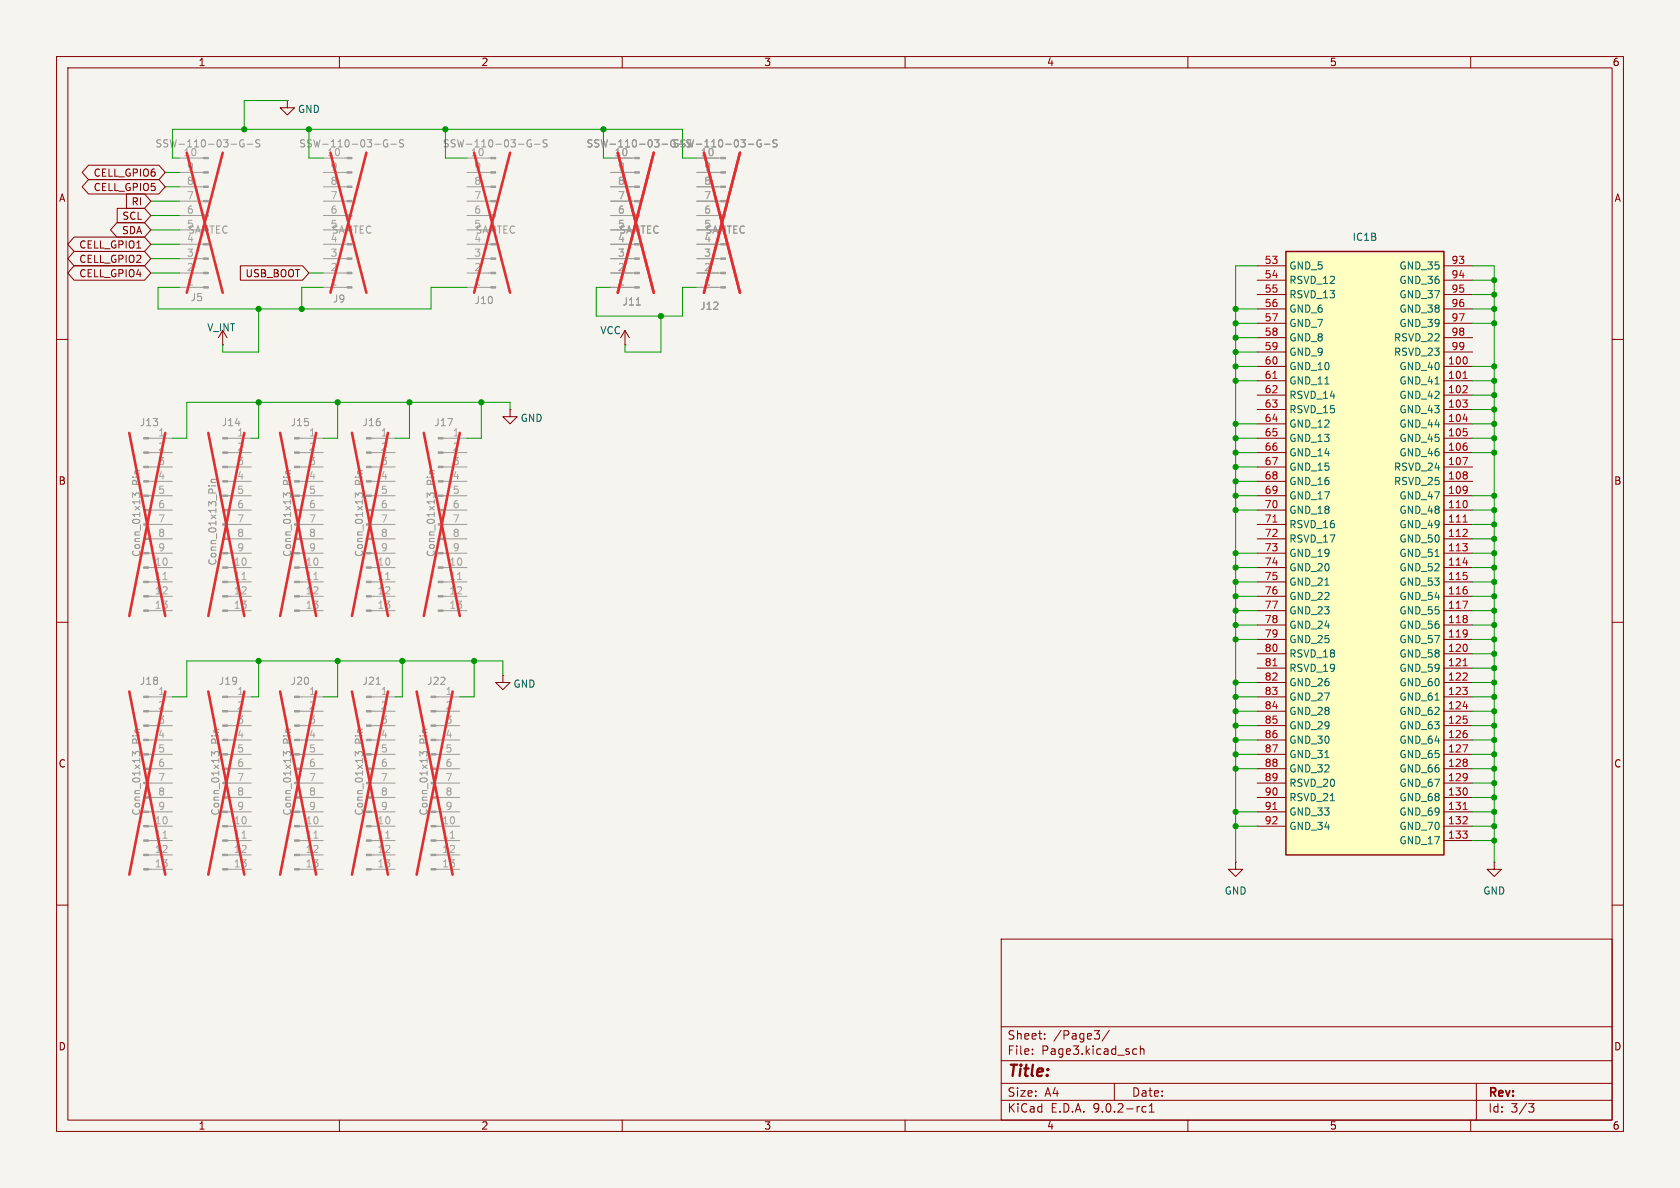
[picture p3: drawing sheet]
<svg xmlns="http://www.w3.org/2000/svg" width="297mm" height="210mm" viewBox="0 0 297 210" stroke-linecap="round" stroke-linejoin="round" font-family="sans-serif">
<path d="M0 0h297v210h-297z" fill="#f5f4ef" stroke="#f5f4ef" stroke-width=".18"/>
<g fill="none" stroke="#840000" stroke-width=".18">
<path d="M10 10h277v190h-277zM12 12h273v186h-273zM50.8 17.8v1.3h1.3l-1.3 1.2-1.3-1.2h1.3M50.8 17.8h.1M60 10v2M110 10v2M160 10v2M210 10v2M260 10v2M39.4 58.4l.7 1.3M39.4 58.4l-.8 1.3M39.4 58.4v2.6"/>
<path d="M110.5 58.4l-.8 1.3M110.5 58.4l.8 1.3M110.5 58.4v2.6M10 60h2M39.4 61h.1M90.2 72.4v1.3h1.2l-1.2 1.2-1.3-1.2h1.3M90.2 72.4h.1M110.5 61h.1M285 60h2M10 110h2M88.9 119.4v1.3h1.3l-1.3 1.2-1.3-1.2h1.3M88.9 119.4h.1"/>
<path d="M285 110h2M218.4 152.4v1.3h1.3l-1.3 1.2-1.2-1.2h1.2M218.4 152.4h.1M264.2 152.4v1.3h1.2l-1.2 1.2-1.3-1.2h1.3M264.2 152.4h.1M10 160h2M177 166h108v32h-108zM285 160h2M60 198v2M110 198v2M160 198v2M177 194.5h108"/>
<path d="M177 191.5h108M177 187.5h108M177 181.5h108M182.5 186.3v.1M182.5 185.5v.1M184.7 183.6v.1M184.7 182.8v.1M193.5 182.2h.9l-.5 .6M194.1 182.8l.3 .3v.3l-.3 .3M196.1 182.1l-1.3 2M197 191.5v3M200.5 185.4l.5 .1"/>
<path d="M201 186.3l-.5 .1M201.6 185.5l.2-.1 .4 .1v.9M201.6 184.9v1.5M202.6 195.7l-.4-.1-.3 .3v.4l.1 .2h.6M203.2 196.6h.8M203.2 195.5l.4-.4v1.5M210 198v2M260 198v2M261 191.5v6.5M270.2 195.1h1l-.5 .6 .4 .1 .1 .5-.3 .3h-.4"/>
</g>
<g fill="#9c9b98" stroke="#9c9b98" stroke-width=".18">
<path d="M52.1 77.3h.8v.3h-.8z"/>
<path d="M52.1 79.9h.8v.2h-.8z"/>
<path d="M52.1 82.4h.8v.3h-.8z"/>
<path d="M52.1 85h.8v.2h-.8z"/>
<path d="M52.1 87.5h.8v.3h-.8z"/>
<path d="M52.1 90h.8v.3h-.8z"/>
<path d="M52.1 92.6h.8v.2h-.8z"/>
<path d="M52.1 95.1h.8v.3h-.8z"/>
<path d="M52.1 97.7h.8v.2h-.8z"/>
<path d="M52.1 100.2h.8v.3h-.8z"/>
<path d="M52.1 102.7h.8v.3h-.8z"/>
<path d="M52.1 105.3h.8v.2h-.8z"/>
<path d="M52.1 107.8h.8v.3h-.8z"/>
<path d="M112.2 50.7h.8v.2h-.8z"/>
<path d="M112.2 48.1h.8v.3h-.8z"/>
<path d="M112.2 45.6h.8v.2h-.8z"/>
<path d="M112.2 43.1h.8v.2h-.8z"/>
<path d="M112.2 38h.8v.2h-.8z"/>
<path d="M112.2 35.4h.8v.3h-.8z"/>
<path d="M112.2 32.9h.8v.2h-.8z"/>
<path d="M112.2 30.4h.8v.2h-.8z"/>
<path d="M112.2 27.8h.8v.3h-.8z"/>
<path d="M25.4 123.1h.9v.2h-.9z"/>
<path d="M25.4 125.6h.9v.3h-.9z"/>
<path d="M25.4 128.1h.9v.3h-.9z"/>
<path d="M25.4 130.7h.9v.2h-.9z"/>
<path d="M25.4 133.2h.9v.3h-.9z"/>
<path d="M25.4 135.8h.9v.2h-.9z"/>
<path d="M25.4 138.3h.9v.3h-.9z"/>
<path d="M25.4 140.8h.9v.3h-.9z"/>
<path d="M25.4 143.4h.9v.2h-.9z"/>
<path d="M25.4 145.9h.9v.3h-.9z"/>
<path d="M25.4 148.5h.9v.2h-.9z"/>
<path d="M25.4 151h.9v.3h-.9z"/>
<path d="M25.4 153.5h.9v.3h-.9z"/>
<path d="M39.4 123.1h.8v.2h-.8z"/>
<path d="M39.4 125.6h.8v.3h-.8z"/>
<path d="M39.4 128.1h.8v.3h-.8z"/>
<path d="M39.4 130.7h.8v.2h-.8z"/>
<path d="M39.4 133.2h.8v.3h-.8z"/>
<path d="M39.4 135.8h.8v.2h-.8z"/>
<path d="M39.4 138.3h.8v.3h-.8z"/>
<path d="M39.4 140.8h.8v.3h-.8z"/>
<path d="M39.4 143.4h.8v.2h-.8z"/>
<path d="M39.4 145.9h.8v.3h-.8z"/>
<path d="M39.4 148.5h.8v.2h-.8z"/>
<path d="M39.4 151h.8v.3h-.8z"/>
<path d="M39.4 153.5h.8v.3h-.8z"/>
<path d="M52.1 123.1h.8v.2h-.8z"/>
<path d="M52.1 125.6h.8v.3h-.8z"/>
<path d="M52.1 128.1h.8v.3h-.8z"/>
<path d="M52.1 130.7h.8v.2h-.8z"/>
<path d="M52.1 133.2h.8v.3h-.8z"/>
<path d="M52.1 135.8h.8v.2h-.8z"/>
<path d="M52.1 138.3h.8v.3h-.8z"/>
<path d="M52.1 140.8h.8v.3h-.8z"/>
<path d="M52.1 143.4h.8v.2h-.8z"/>
<path d="M52.1 145.9h.8v.3h-.8z"/>
<path d="M52.1 148.5h.8v.2h-.8z"/>
<path d="M52.1 151h.8v.3h-.8z"/>
<path d="M52.1 153.5h.8v.3h-.8z"/>
<path d="M127.4 50.7h.9v.2h-.9z"/>
<path d="M127.4 48.1h.9v.3h-.9z"/>
<path d="M127.4 45.6h.9v.2h-.9z"/>
<path d="M127.4 43.1h.9v.2h-.9z"/>
<path d="M127.4 38h.9v.2h-.9z"/>
<path d="M127.4 35.4h.9v.3h-.9z"/>
<path d="M127.4 32.9h.9v.2h-.9z"/>
<path d="M127.4 30.4h.9v.2h-.9z"/>
<path d="M127.4 27.8h.9v.3h-.9z"/>
<path d="M86.8 50.7h.8v.2h-.8z"/>
<path d="M86.8 48.1h.8v.3h-.8z"/>
<path d="M86.8 45.6h.8v.2h-.8z"/>
<path d="M86.8 43.1h.8v.2h-.8z"/>
<path d="M86.8 38h.8v.2h-.8z"/>
<path d="M86.8 35.4h.8v.3h-.8z"/>
<path d="M86.8 32.9h.8v.2h-.8z"/>
<path d="M86.8 30.4h.8v.2h-.8z"/>
<path d="M86.8 27.8h.8v.3h-.8z"/>
<path d="M61.4 50.7h.8v.2h-.8z"/>
<path d="M61.4 48.1h.8v.3h-.8z"/>
<path d="M61.4 45.6h.8v.2h-.8z"/>
<path d="M61.4 43.1h.8v.2h-.8z"/>
<path d="M61.4 38h.8v.2h-.8z"/>
<path d="M61.4 35.4h.8v.3h-.8z"/>
<path d="M61.4 32.9h.8v.2h-.8z"/>
<path d="M61.4 30.4h.8v.2h-.8z"/>
<path d="M61.4 27.8h.8v.3h-.8z"/>
<path d="M25.4 77.3h.9v.3h-.9z"/>
<path d="M25.4 79.9h.9v.2h-.9z"/>
<path d="M25.4 82.4h.9v.3h-.9z"/>
<path d="M25.4 85h.9v.2h-.9z"/>
<path d="M25.4 87.5h.9v.3h-.9z"/>
<path d="M25.4 90h.9v.3h-.9z"/>
<path d="M25.4 92.6h.9v.2h-.9z"/>
<path d="M25.4 95.1h.9v.3h-.9z"/>
<path d="M25.4 97.7h.9v.2h-.9z"/>
<path d="M25.4 100.2h.9v.3h-.9z"/>
<path d="M25.4 102.7h.9v.3h-.9z"/>
<path d="M25.4 105.3h.9v.2h-.9z"/>
<path d="M25.4 107.8h.9v.3h-.9z"/>
<path d="M39.4 77.3h.8v.3h-.8z"/>
<path d="M39.4 79.9h.8v.2h-.8z"/>
<path d="M39.4 82.4h.8v.3h-.8z"/>
<path d="M39.4 85h.8v.2h-.8z"/>
<path d="M39.4 87.5h.8v.3h-.8z"/>
<path d="M39.4 90h.8v.3h-.8z"/>
<path d="M39.4 92.6h.8v.2h-.8z"/>
<path d="M39.4 95.1h.8v.3h-.8z"/>
<path d="M39.4 97.7h.8v.2h-.8z"/>
<path d="M39.4 100.2h.8v.3h-.8z"/>
<path d="M39.4 102.7h.8v.3h-.8z"/>
<path d="M39.4 105.3h.8v.2h-.8z"/>
<path d="M39.4 107.8h.8v.3h-.8z"/>
<path d="M36 50.7h.8v.2h-.8z"/>
<path d="M36 48.1h.8v.3h-.8z"/>
<path d="M36 45.6h.8v.2h-.8z"/>
<path d="M36 43.1h.8v.2h-.8z"/>
<path d="M36 38h.8v.2h-.8z"/>
<path d="M36 35.4h.8v.3h-.8z"/>
<path d="M36 32.9h.8v.2h-.8z"/>
<path d="M36 30.4h.8v.2h-.8z"/>
<path d="M36 27.8h.8v.3h-.8z"/>
<path d="M64.8 123.1h.8v.2h-.8z"/>
<path d="M64.8 125.6h.8v.3h-.8z"/>
<path d="M64.8 128.1h.8v.3h-.8z"/>
<path d="M64.8 130.7h.8v.2h-.8z"/>
<path d="M64.8 133.2h.8v.3h-.8z"/>
<path d="M64.8 135.8h.8v.2h-.8z"/>
<path d="M64.8 138.3h.8v.3h-.8z"/>
<path d="M64.8 140.8h.8v.3h-.8z"/>
<path d="M64.8 143.4h.8v.2h-.8z"/>
<path d="M64.8 145.9h.8v.3h-.8z"/>
<path d="M64.8 148.5h.8v.2h-.8z"/>
<path d="M64.8 151h.8v.3h-.8z"/>
<path d="M64.8 153.5h.8v.3h-.8z"/>
<path d="M76.2 123.1h.9v.2h-.9z"/>
<path d="M76.2 125.6h.9v.3h-.9z"/>
<path d="M76.2 128.1h.9v.3h-.9z"/>
<path d="M76.2 130.7h.9v.2h-.9z"/>
<path d="M76.2 133.2h.9v.3h-.9z"/>
<path d="M76.2 135.8h.9v.2h-.9z"/>
<path d="M76.2 138.3h.9v.3h-.9z"/>
<path d="M76.2 140.8h.9v.3h-.9z"/>
<path d="M76.2 143.4h.9v.2h-.9z"/>
<path d="M76.2 145.9h.9v.3h-.9z"/>
<path d="M76.2 148.5h.9v.2h-.9z"/>
<path d="M76.2 151h.9v.3h-.9z"/>
<path d="M76.2 153.5h.9v.3h-.9z"/>
<path d="M77.5 77.3h.8v.3h-.8z"/>
<path d="M77.5 79.9h.8v.2h-.8z"/>
<path d="M77.5 82.4h.8v.3h-.8z"/>
<path d="M77.5 85h.8v.2h-.8z"/>
<path d="M77.5 87.5h.8v.3h-.8z"/>
<path d="M77.5 90h.8v.3h-.8z"/>
<path d="M77.5 92.6h.8v.2h-.8z"/>
<path d="M77.5 95.1h.8v.3h-.8z"/>
<path d="M77.5 97.7h.8v.2h-.8z"/>
<path d="M77.5 100.2h.8v.3h-.8z"/>
<path d="M77.5 102.7h.8v.3h-.8z"/>
<path d="M77.5 105.3h.8v.2h-.8z"/>
<path d="M77.5 107.8h.8v.3h-.8z"/>
<path d="M64.8 77.3h.8v.3h-.8z"/>
<path d="M64.8 79.9h.8v.2h-.8z"/>
<path d="M64.8 82.4h.8v.3h-.8z"/>
<path d="M64.8 85h.8v.2h-.8z"/>
<path d="M64.8 87.5h.8v.3h-.8z"/>
<path d="M64.8 90h.8v.3h-.8z"/>
<path d="M64.8 92.6h.8v.2h-.8z"/>
<path d="M64.8 95.1h.8v.3h-.8z"/>
<path d="M64.8 97.7h.8v.2h-.8z"/>
<path d="M64.8 100.2h.8v.3h-.8z"/>
<path d="M64.8 102.7h.8v.3h-.8z"/>
<path d="M64.8 105.3h.8v.2h-.8z"/>
<path d="M64.8 107.8h.8v.3h-.8z"/>
</g>
<g fill="none" stroke="#9c9b98" stroke-width=".18">
<path d="M31.7 38.1h4.3M31.7 35.6h4.3M31.7 33h4.3M31.7 30.5h4.3M31.7 27.9h4.3M57.1 38.1h4.3M57.1 35.6h4.3M57.1 33h4.3M57.1 30.5h4.3M57.1 27.9h4.3M82.5 38.1h4.3M82.5 35.6h4.3"/>
<path d="M82.5 33h4.3M82.5 30.5h4.3M82.5 27.9h4.3M107.9 38.1h4.3M107.9 35.6h4.3M107.9 33h4.3M107.9 30.5h4.3M107.9 27.9h4.3M123.2 38.1h4.2M123.2 35.6h4.2M123.2 33h4.2M123.2 30.5h4.2"/>
<path d="M123.2 27.9h4.2M31.7 50.8h4.3M31.7 48.3h4.3M31.7 45.7h4.3M31.7 43.2h4.3M31.7 40.6h3.9M57.1 50.8h4.3M57.1 48.3h4.3M57.1 45.7h4.3M57.1 43.2h4.3M57.1 40.6h3.9M82.5 50.8h4.3"/>
<path d="M82.5 48.3h4.3M82.5 45.7h4.3M82.5 43.2h4.3M82.5 40.6h3.9M107.9 50.8h4.3M107.9 48.3h4.3M107.9 45.7h4.3M107.9 43.2h4.3M107.9 40.6h3.9M123.2 50.8h4.2M123.2 48.3h4.2M123.2 45.7h4.2"/>
<path d="M123.2 43.2h4.2M123.2 40.6h3.8M26.3 77.5h4.2M40.2 77.5h4.2M52.9 77.5h4.2M65.6 77.5h4.2M78.3 77.5h4.2M26.3 80h4.2M26.3 82.6h4.2M26.3 85.1h4.2M26.3 87.6h4.2M26.3 90.2h4.2"/>
<path d="M26.3 92.7h4.2M26.3 95.3h4.2M26.3 97.8h4.2M40.2 80h4.2M40.2 82.6h4.2M40.2 85.1h4.2M40.2 87.6h4.2M40.2 90.2h4.2M40.2 92.7h4.2M40.2 95.3h4.2M40.2 97.8h4.2M52.9 80h4.2"/>
<path d="M52.9 82.6h4.2M52.9 85.1h4.2M52.9 87.6h4.2M52.9 90.2h4.2M52.9 92.7h4.2M52.9 95.3h4.2M52.9 97.8h4.2M65.6 80h4.2M65.6 82.6h4.2M65.6 85.1h4.2M65.6 87.6h4.2M65.6 90.2h4.2"/>
<path d="M65.6 92.7h4.2M65.6 95.3h4.2M65.6 97.8h4.2M78.3 80h4.2M78.3 82.6h4.2M78.3 85.1h4.2M78.3 87.6h4.2M78.3 90.2h4.2M78.3 92.7h4.2M78.3 95.3h4.2M78.3 97.8h4.2M26.3 100.3h4.2"/>
<path d="M26.3 102.9h4.2M26.3 105.4h4.2M26.3 108h4.2M40.2 100.3h4.2M40.2 102.9h4.2M40.2 105.4h4.2M40.2 108h4.2M52.9 100.3h4.2M52.9 102.9h4.2M52.9 105.4h4.2M52.9 108h4.2M65.6 100.3h4.2"/>
<path d="M65.6 102.9h4.2M65.6 105.4h4.2M65.6 108h4.2M78.3 100.3h4.2M78.3 102.9h4.2M78.3 105.4h4.2M78.3 108h4.2M26.3 123.2h4.2M26.3 125.7h4.2M26.3 128.3h4.2M26.3 130.8h4.2M26.3 133.4h4.2"/>
<path d="M26.3 135.9h4.2M26.3 138.4h4.2M40.2 123.2h4.2M40.2 125.7h4.2M40.2 128.3h4.2M40.2 130.8h4.2M40.2 133.4h4.2M40.2 135.9h4.2M40.2 138.4h4.2M52.9 123.2h4.2M52.9 125.7h4.2M52.9 128.3h4.2"/>
<path d="M52.9 130.8h4.2M52.9 133.4h4.2M52.9 135.9h4.2M52.9 138.4h4.2M65.6 123.2h4.2M65.6 125.7h4.2M65.6 128.3h4.2M65.6 130.8h4.2M65.6 133.4h4.2M65.6 135.9h4.2M65.6 138.4h4.2M77.1 123.2h4.2"/>
<path d="M77.1 125.7h4.2M77.1 128.3h4.2M77.1 130.8h4.2M77.1 133.4h4.2M77.1 135.9h4.2M77.1 138.4h4.2M26.3 141h4.2M26.3 143.5h4.2M26.3 146.1h4.2M26.3 148.6h4.2M26.3 151.1h4.2M26.3 153.7h4.2"/>
<path d="M40.2 141h4.2M40.2 143.5h4.2M40.2 146.1h4.2M40.2 148.6h4.2M40.2 151.1h4.2M40.2 153.7h4.2M52.9 141h4.2M52.9 143.5h4.2M52.9 146.1h4.2M52.9 148.6h4.2M52.9 151.1h4.2M52.9 153.7h4.2"/>
<path d="M65.6 141h4.2M65.6 143.5h4.2M65.6 146.1h4.2M65.6 148.6h4.2M65.6 151.1h4.2M65.6 153.7h4.2M77.1 141h4.2M77.1 143.5h4.2M77.1 146.1h4.2M77.1 148.6h4.2M77.1 151.1h4.2M77.1 153.7h4.2"/>
</g>
<path d="M28.8 102.5h.7M42.8 102.5h.7M55.5 102.5h.7M68.2 102.5h.7M80.9 102.5h.7M28.8 148.2h.7M42.8 148.2h.7M55.5 148.2h.7M68.2 148.2h.7M79.6 148.2h.7" fill="none" stroke="#a5a4a2" stroke-width=".18"/>
<g fill="none" stroke="#939391" stroke-width=".18">
<path d="M40.9 25.5h.9M43.1 24.8a.59 .59 0 0 0-.7 .5 .59 .59 0 0 0 .7 .6v-.5h-.2M43.7 25.5h1M45.9 24.8l-.5-.1-.1 .1v.4l.5 .2 .1 .3-.2 .3-.5-.1M66.3 25.5h.9M68.5 24.8a.59 .59 0 0 0-.7 .5 .59 .59 0 0 0 .7 .6v-.5h-.2M69.1 25.5h1M71.3 24.8l-.5-.1-.1 .1v.4l.5 .2 .1 .3-.2 .3-.5-.1M91.7 25.5h.9M93.9 24.8a.59 .59 0 0 0-.7 .5 .59 .59 0 0 0 .7 .6v-.5h-.2M94.5 25.5h1M96.7 24.8l-.5-.1-.1 .1v.4l.5 .2 .1 .3-.2 .3-.5-.1"/>
<path d="M117.1 25.5h.9M132.3 25.5h1M134.5 24.8a.59 .59 0 0 0-.7 .5 .59 .59 0 0 0 .7 .6l.1-.5h-.3M135.1 25.5h1M137.4 24.8l-.5-.1-.2 .1v.4l.6 .2 .1 .3-.3 .3-.5-.1M112.5 53.9h.7M23.4 84.4h.2M23.9 84.4h.8M23.9 83.8h.8M24.7 83.2l-.8 .1v.3l.1 .2M36.9 85.9h.1M37.3 85.9h.9"/>
<path d="M37.3 85.3h.9M38.2 84.7l-.8 .1-.1 .3 .1 .2M50.1 84.4h.1M50.5 84.4h.9M50.5 83.8h.9M51.4 83.2l-.8 .1-.1 .3 .2 .2M62.8 84.4h.1M63.2 84.4h.9M63.2 83.8h.9M64.1 83.2l-.8 .1-.1 .3 .2 .2M75.5 84.4h.1M75.9 84.4h.9"/>
<path d="M75.9 83.8h.9M76.8 83.2l-.8 .1-.1 .3 .2 .2M23.4 130.1h.2M23.9 130.1h.8M23.9 129.5h.8M24.7 128.9l-.8 .1v.3l.1 .2M37.4 130.1h.1M37.8 130.1h.9M37.8 129.5h.9M38.7 128.9l-.8 .1-.1 .3 .2 .2M50.1 130.1h.1M50.5 130.1h.9"/>
<path d="M50.5 129.5h.9M51.4 128.9l-.8 .1-.1 .3 .2 .2M62.8 130.1h.1M63.2 130.1h.9M63.2 129.5h.9M64.1 128.9l-.8 .1-.1 .3 .2 .2M66.5 121h.7M74.2 130.1h.2M74.7 130.1h.8M74.7 129.5h.8M75.5 128.9l-.8 .1v.3l.1 .2"/>
</g>
<g fill="none" stroke="#e12e31" stroke-width=".46">
<path d="M33 27l6.4 24.7M39.4 27l-6.4 24.7M58.4 27l6.4 24.7M64.8 27l-6.4 24.7M83.8 27l6.4 24.7M90.2 27l-6.4 24.7M109.2 27l6.4 24.7M115.6 27l-6.4 24.7M124.5 27l6.3 24.7M130.8 27l-6.3 24.7M22.9 76.5l6.3 32.4M29.2 76.5l-6.3 32.4"/>
<path d="M36.8 76.5l6.4 32.4M43.2 76.5l-6.4 32.4M49.5 76.5l6.4 32.4M55.9 76.5l-6.4 32.4M62.2 76.5l6.4 32.4M68.6 76.5l-6.4 32.4M74.9 76.5l6.4 32.4M81.3 76.5l-6.4 32.4M22.9 122.2l6.3 32.4M29.2 122.2l-6.3 32.4M36.8 122.2l6.4 32.4M43.2 122.2l-6.4 32.4"/>
<path d="M49.5 122.2l6.4 32.4M55.9 122.2l-6.4 32.4M62.2 122.2l6.4 32.4M68.6 122.2l-6.4 32.4M73.7 122.2l6.3 32.4M80 122.2l-6.3 32.4"/>
</g>
<path d="M227.3 44.5h28v106.6h-28z" fill="#ffffc2"/>
<path d="M227.3 44.5h28v106.6h-28z" fill="none" stroke="#840000" stroke-width=".25"/>
<g fill="none" stroke="#840000" stroke-width=".18">
<path d="M15.6 31.7h12.5l1.1 1.3-1.1 1.3h-12.5l-1.1-1.3zM15.6 29.2h12.5l1.1 1.3-1.1 1.3h-12.5l-1.1-1.3zM20.7 39.4h4.9l1.1 1.2-1.1 1.3h-4.9l-1.2-1.3zM20.7 36.8h4.9l1.1 1.3-1.1 1.3h-4.9zM22.3 34.3h3.3l1.1 1.3-1.1 1.2h-3.3zM13.1 47h12.5l1.1 1.3-1.1 1.2h-12.5l-1.1-1.2zM13.1 41.9h12.5l1.1 1.3-1.1 1.3h-12.5l-1.1-1.3zM13.1 44.4h12.5l1.1 1.3-1.1 1.3h-12.5l-1.1-1.3zM42.5 47h11l1.1 1.3-1.1 1.2h-11zM222.2 47h5.1M222.2 49.5h5.1M222.2 52.1h5.1"/>
<path d="M222.2 54.6h5.1M222.2 57.2h5.1M222.2 59.7h5.1M255.3 47h5M255.3 49.5h5M255.3 52.1h5M255.3 54.6h5M255.3 57.2h5M255.3 59.7h5M222.2 62.2h5.1M222.2 64.8h5.1M222.2 67.3h5.1"/>
<path d="M222.2 69.9h5.1M222.2 72.4h5.1M222.2 74.9h5.1M222.2 77.5h5.1M255.3 62.2h5M255.3 64.8h5M255.3 67.3h5M255.3 69.9h5M255.3 72.4h5M255.3 74.9h5M255.3 77.5h5M222.2 80h5.1"/>
<path d="M222.2 82.6h5.1M222.2 85.1h5.1M222.2 87.6h5.1M222.2 90.2h5.1M222.2 92.7h5.1M222.2 95.3h5.1M222.2 97.8h5.1M255.3 80h5M255.3 82.6h5M255.3 85.1h5M255.3 87.6h5M255.3 90.2h5"/>
<path d="M255.3 92.7h5M255.3 95.3h5M255.3 97.8h5M222.2 100.3h5.1M222.2 102.9h5.1M222.2 105.4h5.1M222.2 108h5.1M222.2 110.5h5.1M222.2 113h5.1M222.2 115.6h5.1M222.2 118.1h5.1M255.3 100.3h5"/>
<path d="M255.3 102.9h5M255.3 105.4h5M255.3 108h5M255.3 110.5h5M255.3 113h5M255.3 115.6h5M255.3 118.1h5M222.2 120.7h5.1M222.2 123.2h5.1M222.2 125.7h5.1M222.2 128.3h5.1M222.2 130.8h5.1"/>
<path d="M222.2 133.4h5.1M222.2 135.9h5.1M222.2 138.4h5.1M255.3 120.7h5M255.3 123.2h5M255.3 125.7h5M255.3 128.3h5M255.3 130.8h5M255.3 133.4h5M255.3 135.9h5M255.3 138.4h5M222.2 141h5.1"/>
<path d="M222.2 143.5h5.1M222.2 146.1h5.1M255.3 141h5M255.3 143.5h5M255.3 146.1h5M255.3 148.6h5"/>
</g>
<g fill="none" stroke="#a90000" stroke-width=".18">
<path d="M225 66.9h.8M258.6 69.4h.8M258.7 66.9h.7M258.7 74.1h.7M259.3 68.3v.4M225 92.3h.8M258.6 80.9h.8l-.5 1.2M258.6 94.8h.8M258.7 92.3h.7M258.7 99.5h.7M259.3 93.7v.4M225 117.7h.8"/>
<path d="M258.6 106.3h.8l-.5 1.2M258.7 117.7h.7M259.3 119.1v.4M258.6 120.2h.8M258.6 131.7h.8l-.5 1.2M258.7 124.9h.7M225 143.1h.8M258.6 145.6h.8M258.7 143.1h.7M259.3 144.5v.4"/>
</g>
<g fill="none" stroke="#009600" stroke-width=".18">
<path d="M50.8 17.8h-7.6v5.1M26.7 35.6h5M26.7 38.1h5M29.2 30.5h2.5M29.2 33h2.5M31.7 27.9h-1.2v-5h90.1v5h2.6M54.6 22.9v5h2.5M78.7 22.9v5h3.8M106.7 22.9v5h1.2M26.7 40.6h5M26.7 43.2h5M26.7 45.7h5"/>
<path d="M26.7 48.3h5M31.7 50.8h-3.8v3.8h48.3v-3.8h6.3M45.7 54.6v7.6h-6.3v-1.2M54.6 48.3h2.5M57.1 50.8h-3.8v3.8M107.9 50.8h-2.5v5.1h15.2v-5.1h2.6M116.8 55.9v6.3h-6.3v-1.2M218.4 54.6h3.8M218.4 57.2h3.8M218.4 59.7h3.8M222.2 47h-3.8v105.4M260.3 54.6h3.9"/>
<path d="M260.3 47h3.9v105.4M260.3 57.2h3.9M260.3 52.1h3.9M260.3 49.5h3.9M45.7 71.1v6.4h-1.3M59.7 71.1v6.4h-2.6M72.4 71.1v6.4h-2.6M85.1 71.1v6.4h-2.6M90.2 72.4v-1.3h-57.2v6.4h-2.5M218.4 77.5h3.8M218.4 62.2h3.8M218.4 67.3h3.8"/>
<path d="M218.4 64.8h3.8M218.4 74.9h3.8M260.3 77.5h3.9M260.3 69.9h3.9M260.3 67.3h3.9M260.3 64.8h3.9M260.3 74.9h3.9M260.3 72.4h3.9M218.4 90.2h3.8M218.4 87.6h3.8M218.4 97.8h3.8M218.4 80h3.8"/>
<path d="M218.4 82.6h3.8M218.4 85.1h3.8M260.3 90.2h3.9M260.3 87.6h3.9M260.3 92.7h3.9M260.3 97.8h3.9M260.3 80h3.9M260.3 95.3h3.9M45.7 116.8v6.4h-1.3M59.7 116.8v6.4h-2.6M71.1 116.8v6.4h-1.3M83.8 116.8v6.4h-2.5"/>
<path d="M88.9 119.4v-2.6h-55.9v6.4h-2.5M218.4 113h3.8M218.4 100.3h3.8M218.4 105.4h3.8M218.4 102.9h3.8M218.4 110.5h3.8M218.4 108h3.8M260.3 113h3.9M260.3 100.3h3.9M260.3 105.4h3.9M260.3 102.9h3.9M260.3 110.5h3.9"/>
<path d="M260.3 108h3.9M260.3 115.6h3.9M260.3 118.1h3.9M218.4 123.2h3.8M218.4 135.9h3.8M218.4 130.8h3.8M218.4 133.4h3.8M218.4 120.7h3.8M218.4 125.7h3.8M218.4 128.3h3.8M260.3 123.2h3.9M260.3 135.9h3.9"/>
<path d="M260.3 130.8h3.9M260.3 133.4h3.9M260.3 120.7h3.9M260.3 125.7h3.9M260.3 128.3h3.9M260.3 138.4h3.9M218.4 143.5h3.8M218.4 146.1h3.8M260.3 143.5h3.9M260.3 146.1h3.9M260.3 141h3.9M260.3 148.6h3.9"/>
</g>
<path d="M117.1 25.5h.9M132.3 25.5h1M134.5 24.8a.59 .59 0 0 0-.7 .5 .59 .59 0 0 0 .7 .6l.1-.5h-.3M135.1 25.5h1M137.4 24.8l-.5-.1-.2 .1v.4l.6 .2 .1 .3-.3 .3-.5-.1M112.5 53.9h.7" fill="none" stroke="#939391" stroke-width=".18"/>
<g fill="none" stroke="#9c9b98" stroke-width=".18">
<path d="M107.9 38.1h3.9M107.9 35.6h3.9M107.9 33h3.9M107.9 30.5h3.9M107.9 27.9h3.9M123.2 38.1h3.8M123.2 35.6h3.8M123.2 33h3.8M123.2 30.5h3.8M123.2 27.9h3.8M107.9 50.8h3.9M107.9 48.3h3.9"/>
<path d="M107.9 45.7h3.9M107.9 43.2h3.9M107.9 40.6h3.9M123.2 50.8h3.8M123.2 48.3h3.8M123.2 45.7h3.8M123.2 43.2h3.8M123.2 40.6h3.8"/>
</g>
<path d="M109.2 27l6.4 24.7M115.6 27l-6.4 24.7M124.5 27l6.3 24.7M130.8 27l-6.3 24.7" fill="none" stroke="#e12e31" stroke-width=".46"/>
<g fill="#009600" stroke="#009600" stroke-width=".18">
<circle cx="218.4" cy="97.8" r=".46"/>
<circle cx="218.4" cy="105.4" r=".46"/>
<circle cx="218.4" cy="110.5" r=".46"/>
<circle cx="218.4" cy="57.2" r=".46"/>
<circle cx="218.4" cy="62.2" r=".46"/>
<circle cx="218.4" cy="54.6" r=".46"/>
<circle cx="218.4" cy="77.5" r=".46"/>
<circle cx="218.4" cy="64.8" r=".46"/>
<circle cx="218.4" cy="74.9" r=".46"/>
<circle cx="218.4" cy="80" r=".46"/>
<circle cx="218.4" cy="82.6" r=".46"/>
<circle cx="218.4" cy="123.2" r=".46"/>
<circle cx="218.4" cy="128.3" r=".46"/>
<circle cx="218.4" cy="130.8" r=".46"/>
<circle cx="218.4" cy="113" r=".46"/>
<circle cx="71.1" cy="116.8" r=".46"/>
<circle cx="59.7" cy="71.1" r=".46"/>
<circle cx="59.7" cy="116.8" r=".46"/>
<circle cx="45.7" cy="116.8" r=".46"/>
<circle cx="83.8" cy="116.8" r=".46"/>
<circle cx="45.7" cy="71.1" r=".46"/>
<circle cx="53.3" cy="54.6" r=".46"/>
<circle cx="54.6" cy="22.9" r=".46"/>
<circle cx="43.2" cy="22.9" r=".46"/>
<circle cx="45.7" cy="54.6" r=".46"/>
<circle cx="106.7" cy="22.9" r=".46"/>
<circle cx="78.7" cy="22.9" r=".46"/>
<circle cx="72.4" cy="71.1" r=".46"/>
<circle cx="85.1" cy="71.1" r=".46"/>
<circle cx="116.8" cy="55.9" r=".46"/>
<circle cx="264.2" cy="141" r=".46"/>
<circle cx="264.2" cy="143.5" r=".46"/>
<circle cx="218.4" cy="143.5" r=".46"/>
<circle cx="264.2" cy="125.7" r=".46"/>
<circle cx="218.4" cy="135.9" r=".46"/>
<circle cx="218.4" cy="133.4" r=".46"/>
<circle cx="218.4" cy="120.7" r=".46"/>
<circle cx="218.4" cy="146.1" r=".46"/>
<circle cx="218.4" cy="125.7" r=".46"/>
<circle cx="264.2" cy="102.9" r=".46"/>
<circle cx="264.2" cy="108" r=".46"/>
<circle cx="264.2" cy="105.4" r=".46"/>
<circle cx="264.2" cy="87.6" r=".46"/>
<circle cx="264.2" cy="90.2" r=".46"/>
<circle cx="264.2" cy="100.3" r=".46"/>
<circle cx="264.2" cy="97.8" r=".46"/>
<circle cx="264.2" cy="80" r=".46"/>
<circle cx="264.2" cy="77.5" r=".46"/>
<circle cx="264.2" cy="92.7" r=".46"/>
<circle cx="264.2" cy="95.3" r=".46"/>
<circle cx="264.2" cy="110.5" r=".46"/>
<circle cx="264.2" cy="113" r=".46"/>
<circle cx="264.2" cy="69.9" r=".46"/>
<circle cx="264.2" cy="67.3" r=".46"/>
<circle cx="264.2" cy="64.8" r=".46"/>
<circle cx="264.2" cy="57.2" r=".46"/>
<circle cx="264.2" cy="54.6" r=".46"/>
<circle cx="264.2" cy="52.1" r=".46"/>
<circle cx="218.4" cy="59.7" r=".46"/>
<circle cx="264.2" cy="72.4" r=".46"/>
<circle cx="264.2" cy="74.9" r=".46"/>
<circle cx="218.4" cy="67.3" r=".46"/>
<circle cx="264.2" cy="49.5" r=".46"/>
<circle cx="218.4" cy="90.2" r=".46"/>
<circle cx="218.4" cy="102.9" r=".46"/>
<circle cx="218.4" cy="108" r=".46"/>
<circle cx="218.4" cy="87.6" r=".46"/>
<circle cx="218.4" cy="85.1" r=".46"/>
<circle cx="218.4" cy="100.3" r=".46"/>
<circle cx="264.2" cy="130.8" r=".46"/>
<circle cx="264.2" cy="128.3" r=".46"/>
<circle cx="264.2" cy="120.7" r=".46"/>
<circle cx="264.2" cy="123.2" r=".46"/>
<circle cx="264.2" cy="138.4" r=".46"/>
<circle cx="264.2" cy="115.6" r=".46"/>
<circle cx="264.2" cy="118.1" r=".46"/>
<circle cx="264.2" cy="135.9" r=".46"/>
<circle cx="264.2" cy="133.4" r=".46"/>
<circle cx="264.2" cy="148.6" r=".46"/>
<circle cx="264.2" cy="146.1" r=".46"/>
</g>
<text font-size="2.8" fill="#840000" x="178" y="190.9">Title:</text>
<g font-size="2.1" fill="#840000">
<text x="178" y="184">Sheet:</text>
<text x="186.2" y="184">/Page3/</text>
<text x="178" y="186.7">File:</text>
<text x="184.1" y="186.7">Page3.kicad_sch</text>
<text x="178" y="196.9">KiCad</text>
<text x="178" y="194.1">Size:</text>
<text x="184.7" y="194.1">A4</text>
<text x="185.7" y="196.9">E.D.A.</text>
<text x="193.3" y="196.9">9.0.2-rc1</text>
<text x="200" y="194.1">Date:</text>
<text x="263" y="194.3">Rev:</text>
<text x="263" y="196.9">Id:</text>
<text x="267.1" y="196.9">3/3</text>
</g>
<g font-size="1.8" fill="#840000">
<text x="35" y="11.9">1</text>
<text x="85" y="11.9">2</text>
<text x="135" y="11.9">3</text>
<text x="185" y="11.9">4</text>
<text x="235" y="11.9">5</text>
<text x="285" y="11.9">6</text>
<text x="10.3" y="35.9">A</text>
<text x="16.5" y="34">CELL_GPIO5</text>
<text x="16.5" y="31.4">CELL_GPIO6</text>
<text x="285.3" y="35.9">A</text>
<text x="21.5" y="41.6">SDA</text>
<text x="21.5" y="39.1">SCL</text>
<text x="23.2" y="36.5">RI</text>
<text x="13.9" y="44.1">CELL_GPIO1</text>
<text x="13.9" y="46.7">CELL_GPIO2</text>
<text x="13.9" y="49.2">CELL_GPIO4</text>
<text x="43.3" y="49.2">USB_BOOT</text>
<text x="10.3" y="85.9">B</text>
<text x="285.3" y="85.9">B</text>
<text x="10.3" y="135.9">C</text>
<text x="285.3" y="135.9">C</text>
<text x="10.3" y="185.9">D</text>
<text x="285.3" y="185.9">D</text>
<text x="35" y="199.9">1</text>
<text x="85" y="199.9">2</text>
<text x="135" y="199.9">3</text>
<text x="185" y="199.9">4</text>
<text x="235" y="199.9">5</text>
<text x="285" y="199.9">6</text>
</g>
<g font-size="1.8" fill="#006464">
<text x="52.6" y="20.2">GND</text>
<text x="227.8" y="47.9">GND_5</text>
<text x="239" y="42.8">IC1B</text>
<text x="247.3" y="47.9">GND_35</text>
<text x="227.8" y="50.4">RSVD_12</text>
<text x="227.8" y="52.9">RSVD_13</text>
<text x="247.3" y="50.4">GND_36</text>
<text x="247.3" y="52.9">GND_37</text>
<text x="36.5" y="58.8">V_INT</text>
<text x="106" y="59.3">VCC</text>
<text x="227.8" y="55.5">GND_6</text>
<text x="227.8" y="58">GND_7</text>
<text x="247.3" y="55.5">GND_38</text>
<text x="247.3" y="58">GND_39</text>
<text x="227.8" y="60.6">GND_8</text>
<text x="227.8" y="63.1">GND_9</text>
<text x="227.8" y="65.6">GND_10</text>
<text x="246.3" y="60.6">RSVD_22</text>
<text x="246.3" y="63.1">RSVD_23</text>
<text x="247.3" y="65.6">GND_40</text>
<text x="227.8" y="68.2">GND_11</text>
<text x="227.8" y="70.7">RSVD_14</text>
<text x="247.3" y="68.2">GND_41</text>
<text x="247.3" y="70.7">GND_42</text>
<text x="91.9" y="74.8">GND</text>
<text x="227.8" y="73.3">RSVD_15</text>
<text x="227.8" y="75.8">GND_12</text>
<text x="247.3" y="73.3">GND_43</text>
<text x="247.3" y="75.8">GND_44</text>
<text x="227.8" y="78.3">GND_13</text>
<text x="227.8" y="80.9">GND_14</text>
<text x="227.8" y="83.4">GND_15</text>
<text x="246.3" y="83.4">RSVD_24</text>
<text x="247.3" y="78.3">GND_45</text>
<text x="247.3" y="80.9">GND_46</text>
<text x="227.8" y="86">GND_16</text>
<text x="227.8" y="88.5">GND_17</text>
<text x="246.3" y="86">RSVD_25</text>
<text x="247.3" y="88.5">GND_47</text>
<text x="227.8" y="91">GND_18</text>
<text x="227.8" y="93.6">RSVD_16</text>
<text x="247.3" y="91">GND_48</text>
<text x="247.3" y="93.6">GND_49</text>
<text x="227.8" y="96.1">RSVD_17</text>
<text x="227.8" y="98.7">GND_19</text>
<text x="227.8" y="101.2">GND_20</text>
<text x="247.3" y="96.1">GND_50</text>
<text x="247.3" y="98.7">GND_51</text>
<text x="247.3" y="101.2">GND_52</text>
<text x="227.8" y="103.7">GND_21</text>
<text x="227.8" y="106.3">GND_22</text>
<text x="247.3" y="103.7">GND_53</text>
<text x="247.3" y="106.3">GND_54</text>
<text x="227.8" y="108.8">GND_23</text>
<text x="227.8" y="111.4">GND_24</text>
<text x="227.8" y="113.9">GND_25</text>
<text x="247.3" y="108.8">GND_55</text>
<text x="247.3" y="111.4">GND_56</text>
<text x="247.3" y="113.9">GND_57</text>
<text x="227.8" y="116.4">RSVD_18</text>
<text x="227.8" y="119">RSVD_19</text>
<text x="247.3" y="116.4">GND_58</text>
<text x="247.3" y="119">GND_59</text>
<text x="90.7" y="121.8">GND</text>
<text x="227.8" y="121.5">GND_26</text>
<text x="227.8" y="124.1">GND_27</text>
<text x="247.3" y="121.5">GND_60</text>
<text x="247.3" y="124.1">GND_61</text>
<text x="227.8" y="126.6">GND_28</text>
<text x="227.8" y="129.1">GND_29</text>
<text x="227.8" y="131.7">GND_30</text>
<text x="247.3" y="126.6">GND_62</text>
<text x="247.3" y="129.1">GND_63</text>
<text x="247.3" y="131.7">GND_64</text>
<text x="227.8" y="134.2">GND_31</text>
<text x="227.8" y="136.8">GND_32</text>
<text x="247.3" y="134.2">GND_65</text>
<text x="247.3" y="136.8">GND_66</text>
<text x="227.8" y="139.3">RSVD_20</text>
<text x="227.8" y="141.8">RSVD_21</text>
<text x="247.3" y="139.3">GND_67</text>
<text x="247.3" y="141.8">GND_68</text>
<text x="227.8" y="144.4">GND_33</text>
<text x="227.8" y="146.9">GND_34</text>
<text x="247.3" y="144.4">GND_69</text>
<text x="247.3" y="146.9">GND_70</text>
<text x="247.3" y="149.5">GND_17</text>
<text x="216.4" y="158.3">GND</text>
<text x="262.1" y="158.3">GND</text>
</g>
<g font-size="1.8" fill="#939391">
<text x="27.4" y="26.3">SSW-110-03-G-S</text>
<text x="32.3" y="27.7">10</text>
<text x="52.8" y="26.3">SSW-110-03-G-S</text>
<text x="57.7" y="27.7">10</text>
<text x="78.2" y="26.3">SSW-110-03-G-S</text>
<text x="83.1" y="27.7">10</text>
<text x="103.6" y="26.3">SSW-110-03-G-S</text>
<text x="118.8" y="26.3">SSW-110-03-G-S</text>
<text x="33.6" y="53.4">J5</text>
<text x="58.8" y="53.7">J9</text>
<text x="83.8" y="53.9">J10</text>
<text x="110" y="54.2">J11</text>
<text x="123.7" y="55">J12</text>
<text x="24.6" y="75.5">J13</text>
<text x="39.1" y="75.5">J14</text>
<text x="51.3" y="75.5">J15</text>
<text x="64" y="75.5">J16</text>
<text x="76.7" y="75.5">J17</text>
<text x="25" y="98.6" transform="rotate(-90 25 98.6)">Conn_01x13_Pin</text>
<text x="38.5" y="100.1" transform="rotate(-90 38.5 100.1)">Conn_01x13_Pin</text>
<text x="51.7" y="98.6" transform="rotate(-90 51.7 98.6)">Conn_01x13_Pin</text>
<text x="64.4" y="98.6" transform="rotate(-90 64.4 98.6)">Conn_01x13_Pin</text>
<text x="77.1" y="98.6" transform="rotate(-90 77.1 98.6)">Conn_01x13_Pin</text>
<text x="24.6" y="121.3">J18</text>
<text x="38.6" y="121.3">J19</text>
<text x="51.3" y="121.3">J20</text>
<text x="64" y="121.3">J21</text>
<text x="75.4" y="121.3">J22</text>
<text x="25" y="144.3" transform="rotate(-90 25 144.3)">Conn_01x13_Pin</text>
<text x="39" y="144.3" transform="rotate(-90 39 144.3)">Conn_01x13_Pin</text>
<text x="51.7" y="144.3" transform="rotate(-90 51.7 144.3)">Conn_01x13_Pin</text>
<text x="64.4" y="144.3" transform="rotate(-90 64.4 144.3)">Conn_01x13_Pin</text>
<text x="75.8" y="144.3" transform="rotate(-90 75.8 144.3)">Conn_01x13_Pin</text>
</g>
<g font-size="1.8" fill="#a5a4a2">
<text x="108.5" y="27.7">10</text>
<text x="123.8" y="27.7">10</text>
<text x="32.9" y="35.3">7</text>
<text x="32.9" y="32.8">8</text>
<text x="32.9" y="30.2">9</text>
<text x="58.3" y="35.3">7</text>
<text x="58.3" y="32.8">8</text>
<text x="58.3" y="30.2">9</text>
<text x="83.7" y="35.3">7</text>
<text x="83.7" y="32.8">8</text>
<text x="83.7" y="30.2">9</text>
<text x="109.1" y="35.3">7</text>
<text x="109.1" y="32.8">8</text>
<text x="109.1" y="30.2">9</text>
<text x="124.4" y="35.3">7</text>
<text x="124.4" y="32.8">8</text>
<text x="124.4" y="30.2">9</text>
<text x="32.9" y="37.8">6</text>
<text x="58.3" y="37.8">6</text>
<text x="83.7" y="37.8">6</text>
<text x="109.1" y="40.4">5</text>
<text x="109.1" y="37.8">6</text>
<text x="124.4" y="40.4">5</text>
<text x="124.4" y="37.8">6</text>
<text x="32.9" y="45.5">3</text>
<text x="58.3" y="45.5">3</text>
<text x="83.7" y="45.5">3</text>
<text x="109.1" y="45.5">3</text>
<text x="109.1" y="42.9">4</text>
<text x="124.4" y="45.5">3</text>
<text x="124.4" y="42.9">4</text>
<text x="32.9" y="50.5">1</text>
<text x="32.9" y="48">2</text>
<text x="58.3" y="50.5">1</text>
<text x="58.3" y="48">2</text>
<text x="83.7" y="50.5">1</text>
<text x="83.7" y="48">2</text>
<text x="109.1" y="50.5">1</text>
<text x="109.1" y="48">2</text>
<text x="124.4" y="50.5">1</text>
<text x="124.4" y="48">2</text>
<text x="27.9" y="77.2">1</text>
<text x="41.8" y="77.2">1</text>
<text x="54.5" y="77.2">1</text>
<text x="67.2" y="77.2">1</text>
<text x="79.9" y="77.2">1</text>
<text x="27.9" y="79.8">2</text>
<text x="27.9" y="82.3">3</text>
<text x="41.8" y="79.8">2</text>
<text x="41.8" y="82.3">3</text>
<text x="54.5" y="79.8">2</text>
<text x="54.5" y="82.3">3</text>
<text x="67.2" y="79.8">2</text>
<text x="67.2" y="82.3">3</text>
<text x="79.9" y="79.8">2</text>
<text x="79.9" y="82.3">3</text>
<text x="27.9" y="84.8">4</text>
<text x="27.9" y="87.4">5</text>
<text x="27.9" y="89.9">6</text>
<text x="41.8" y="84.8">4</text>
<text x="41.8" y="87.4">5</text>
<text x="41.8" y="89.9">6</text>
<text x="54.5" y="84.8">4</text>
<text x="54.5" y="87.4">5</text>
<text x="54.5" y="89.9">6</text>
<text x="67.2" y="84.8">4</text>
<text x="67.2" y="87.4">5</text>
<text x="67.2" y="89.9">6</text>
<text x="79.9" y="84.8">4</text>
<text x="79.9" y="87.4">5</text>
<text x="79.9" y="89.9">6</text>
<text x="27.9" y="92.5">7</text>
<text x="27.9" y="95">8</text>
<text x="41.8" y="92.5">7</text>
<text x="41.8" y="95">8</text>
<text x="54.5" y="92.5">7</text>
<text x="54.5" y="95">8</text>
<text x="67.2" y="92.5">7</text>
<text x="67.2" y="95">8</text>
<text x="79.9" y="92.5">7</text>
<text x="79.9" y="95">8</text>
<text x="27.3" y="100.1">10</text>
<text x="27.9" y="97.5">9</text>
<text x="41.2" y="100.1">10</text>
<text x="41.8" y="97.5">9</text>
<text x="53.9" y="100.1">10</text>
<text x="54.5" y="97.5">9</text>
<text x="66.6" y="100.1">10</text>
<text x="67.2" y="97.5">9</text>
<text x="79.3" y="100.1">10</text>
<text x="79.9" y="97.5">9</text>
<text x="27.3" y="102.6">11</text>
<text x="27.3" y="105.2">12</text>
<text x="27.3" y="107.7">13</text>
<text x="41.2" y="102.6">11</text>
<text x="41.2" y="105.2">12</text>
<text x="41.2" y="107.7">13</text>
<text x="53.9" y="102.6">11</text>
<text x="53.9" y="105.2">12</text>
<text x="53.9" y="107.7">13</text>
<text x="66.6" y="102.6">11</text>
<text x="66.6" y="105.2">12</text>
<text x="66.6" y="107.7">13</text>
<text x="79.3" y="102.6">11</text>
<text x="79.3" y="105.2">12</text>
<text x="79.3" y="107.7">13</text>
<text x="27.9" y="122.9">1</text>
<text x="27.9" y="125.5">2</text>
<text x="41.8" y="122.9">1</text>
<text x="41.8" y="125.5">2</text>
<text x="54.5" y="122.9">1</text>
<text x="54.5" y="125.5">2</text>
<text x="67.2" y="122.9">1</text>
<text x="67.2" y="125.5">2</text>
<text x="78.7" y="122.9">1</text>
<text x="78.7" y="125.5">2</text>
<text x="27.9" y="128">3</text>
<text x="27.9" y="130.6">4</text>
<text x="41.8" y="128">3</text>
<text x="41.8" y="130.6">4</text>
<text x="54.5" y="128">3</text>
<text x="54.5" y="130.6">4</text>
<text x="67.2" y="128">3</text>
<text x="67.2" y="130.6">4</text>
<text x="78.7" y="128">3</text>
<text x="78.7" y="130.6">4</text>
<text x="27.9" y="133.1">5</text>
<text x="27.9" y="135.6">6</text>
<text x="41.8" y="133.1">5</text>
<text x="41.8" y="135.6">6</text>
<text x="54.5" y="133.1">5</text>
<text x="54.5" y="135.6">6</text>
<text x="67.2" y="133.1">5</text>
<text x="67.2" y="135.6">6</text>
<text x="78.7" y="133.1">5</text>
<text x="78.7" y="135.6">6</text>
<text x="27.9" y="138.2">7</text>
<text x="27.9" y="140.7">8</text>
<text x="27.9" y="143.3">9</text>
<text x="41.8" y="138.2">7</text>
<text x="41.8" y="140.7">8</text>
<text x="41.8" y="143.3">9</text>
<text x="54.5" y="138.2">7</text>
<text x="54.5" y="140.7">8</text>
<text x="54.5" y="143.3">9</text>
<text x="67.2" y="138.2">7</text>
<text x="67.2" y="140.7">8</text>
<text x="67.2" y="143.3">9</text>
<text x="78.7" y="138.2">7</text>
<text x="78.7" y="140.7">8</text>
<text x="78.7" y="143.3">9</text>
<text x="27.3" y="145.8">10</text>
<text x="27.3" y="148.3">11</text>
<text x="41.2" y="145.8">10</text>
<text x="41.2" y="148.3">11</text>
<text x="53.9" y="145.8">10</text>
<text x="53.9" y="148.3">11</text>
<text x="66.6" y="145.8">10</text>
<text x="66.6" y="148.3">11</text>
<text x="78.1" y="145.8">10</text>
<text x="78.1" y="148.3">11</text>
<text x="27.3" y="150.9">12</text>
<text x="27.3" y="153.4">13</text>
<text x="41.2" y="150.9">12</text>
<text x="41.2" y="153.4">13</text>
<text x="53.9" y="150.9">12</text>
<text x="53.9" y="153.4">13</text>
<text x="66.6" y="150.9">12</text>
<text x="66.6" y="153.4">13</text>
<text x="78.1" y="150.9">12</text>
<text x="78.1" y="153.4">13</text>
</g>
<g font-size="1.8" fill="#9c9b98">
<text x="32.9" y="40.4">5</text>
<text x="33.2" y="41.5">SAMTEC</text>
<text x="58.3" y="40.4">5</text>
<text x="58.6" y="41.5">SAMTEC</text>
<text x="83.7" y="40.4">5</text>
<text x="84" y="41.5">SAMTEC</text>
<text x="109.4" y="41.5">SAMTEC</text>
<text x="124.6" y="41.5">SAMTEC</text>
<text x="32.9" y="42.9">4</text>
<text x="58.3" y="42.9">4</text>
<text x="83.7" y="42.9">4</text>
</g>
<g font-size="1.8" fill="#a90000">
<text x="223.5" y="46.7">53</text>
<text x="256.5" y="46.7">93</text>
<text x="223.5" y="49.3">54</text>
<text x="223.5" y="51.8">55</text>
<text x="256.5" y="49.3">94</text>
<text x="256.5" y="51.8">95</text>
<text x="223.5" y="54.4">56</text>
<text x="223.5" y="56.9">57</text>
<text x="223.5" y="59.4">58</text>
<text x="256.5" y="54.4">96</text>
<text x="256.5" y="56.9">97</text>
<text x="256.5" y="59.4">98</text>
<text x="223.5" y="62">59</text>
<text x="223.5" y="64.5">60</text>
<text x="255.9" y="64.5">100</text>
<text x="256.5" y="62">99</text>
<text x="223.5" y="67.1">61</text>
<text x="223.5" y="69.6">62</text>
<text x="255.9" y="67.1">101</text>
<text x="255.9" y="69.6">102</text>
<text x="223.5" y="72.1">63</text>
<text x="223.5" y="74.7">64</text>
<text x="223.5" y="77.2">65</text>
<text x="255.9" y="72.1">103</text>
<text x="255.9" y="74.7">104</text>
<text x="255.9" y="77.2">105</text>
<text x="223.5" y="79.8">66</text>
<text x="223.5" y="82.3">67</text>
<text x="255.9" y="79.8">106</text>
<text x="255.9" y="82.3">107</text>
<text x="223.5" y="84.8">68</text>
<text x="223.5" y="87.4">69</text>
<text x="223.5" y="89.9">70</text>
<text x="255.9" y="84.8">108</text>
<text x="255.9" y="87.4">109</text>
<text x="255.9" y="89.9">110</text>
<text x="223.5" y="92.5">71</text>
<text x="223.5" y="95">72</text>
<text x="255.9" y="92.5">111</text>
<text x="255.9" y="95">112</text>
<text x="223.5" y="97.5">73</text>
<text x="223.5" y="100.1">74</text>
<text x="255.9" y="97.5">113</text>
<text x="255.9" y="100.1">114</text>
<text x="223.5" y="102.6">75</text>
<text x="223.5" y="105.2">76</text>
<text x="223.5" y="107.7">77</text>
<text x="255.9" y="102.6">115</text>
<text x="255.9" y="105.2">116</text>
<text x="255.9" y="107.7">117</text>
<text x="223.5" y="110.2">78</text>
<text x="223.5" y="112.8">79</text>
<text x="255.9" y="110.2">118</text>
<text x="255.9" y="112.8">119</text>
<text x="223.5" y="115.3">80</text>
<text x="223.5" y="117.9">81</text>
<text x="255.9" y="115.3">120</text>
<text x="255.9" y="117.9">121</text>
<text x="223.5" y="120.4">82</text>
<text x="223.5" y="122.9">83</text>
<text x="223.5" y="125.5">84</text>
<text x="255.9" y="120.4">122</text>
<text x="255.9" y="122.9">123</text>
<text x="255.9" y="125.5">124</text>
<text x="223.5" y="128">85</text>
<text x="223.5" y="130.6">86</text>
<text x="255.9" y="128">125</text>
<text x="255.9" y="130.6">126</text>
<text x="223.5" y="133.1">87</text>
<text x="223.5" y="135.6">88</text>
<text x="255.9" y="133.1">127</text>
<text x="255.9" y="135.6">128</text>
<text x="223.5" y="138.2">89</text>
<text x="223.5" y="140.7">90</text>
<text x="223.5" y="143.3">91</text>
<text x="255.9" y="138.2">129</text>
<text x="255.9" y="140.7">130</text>
<text x="255.9" y="143.3">131</text>
<text x="223.5" y="145.8">92</text>
<text x="255.9" y="145.8">132</text>
<text x="255.9" y="148.3">133</text>
</g>
</svg>
